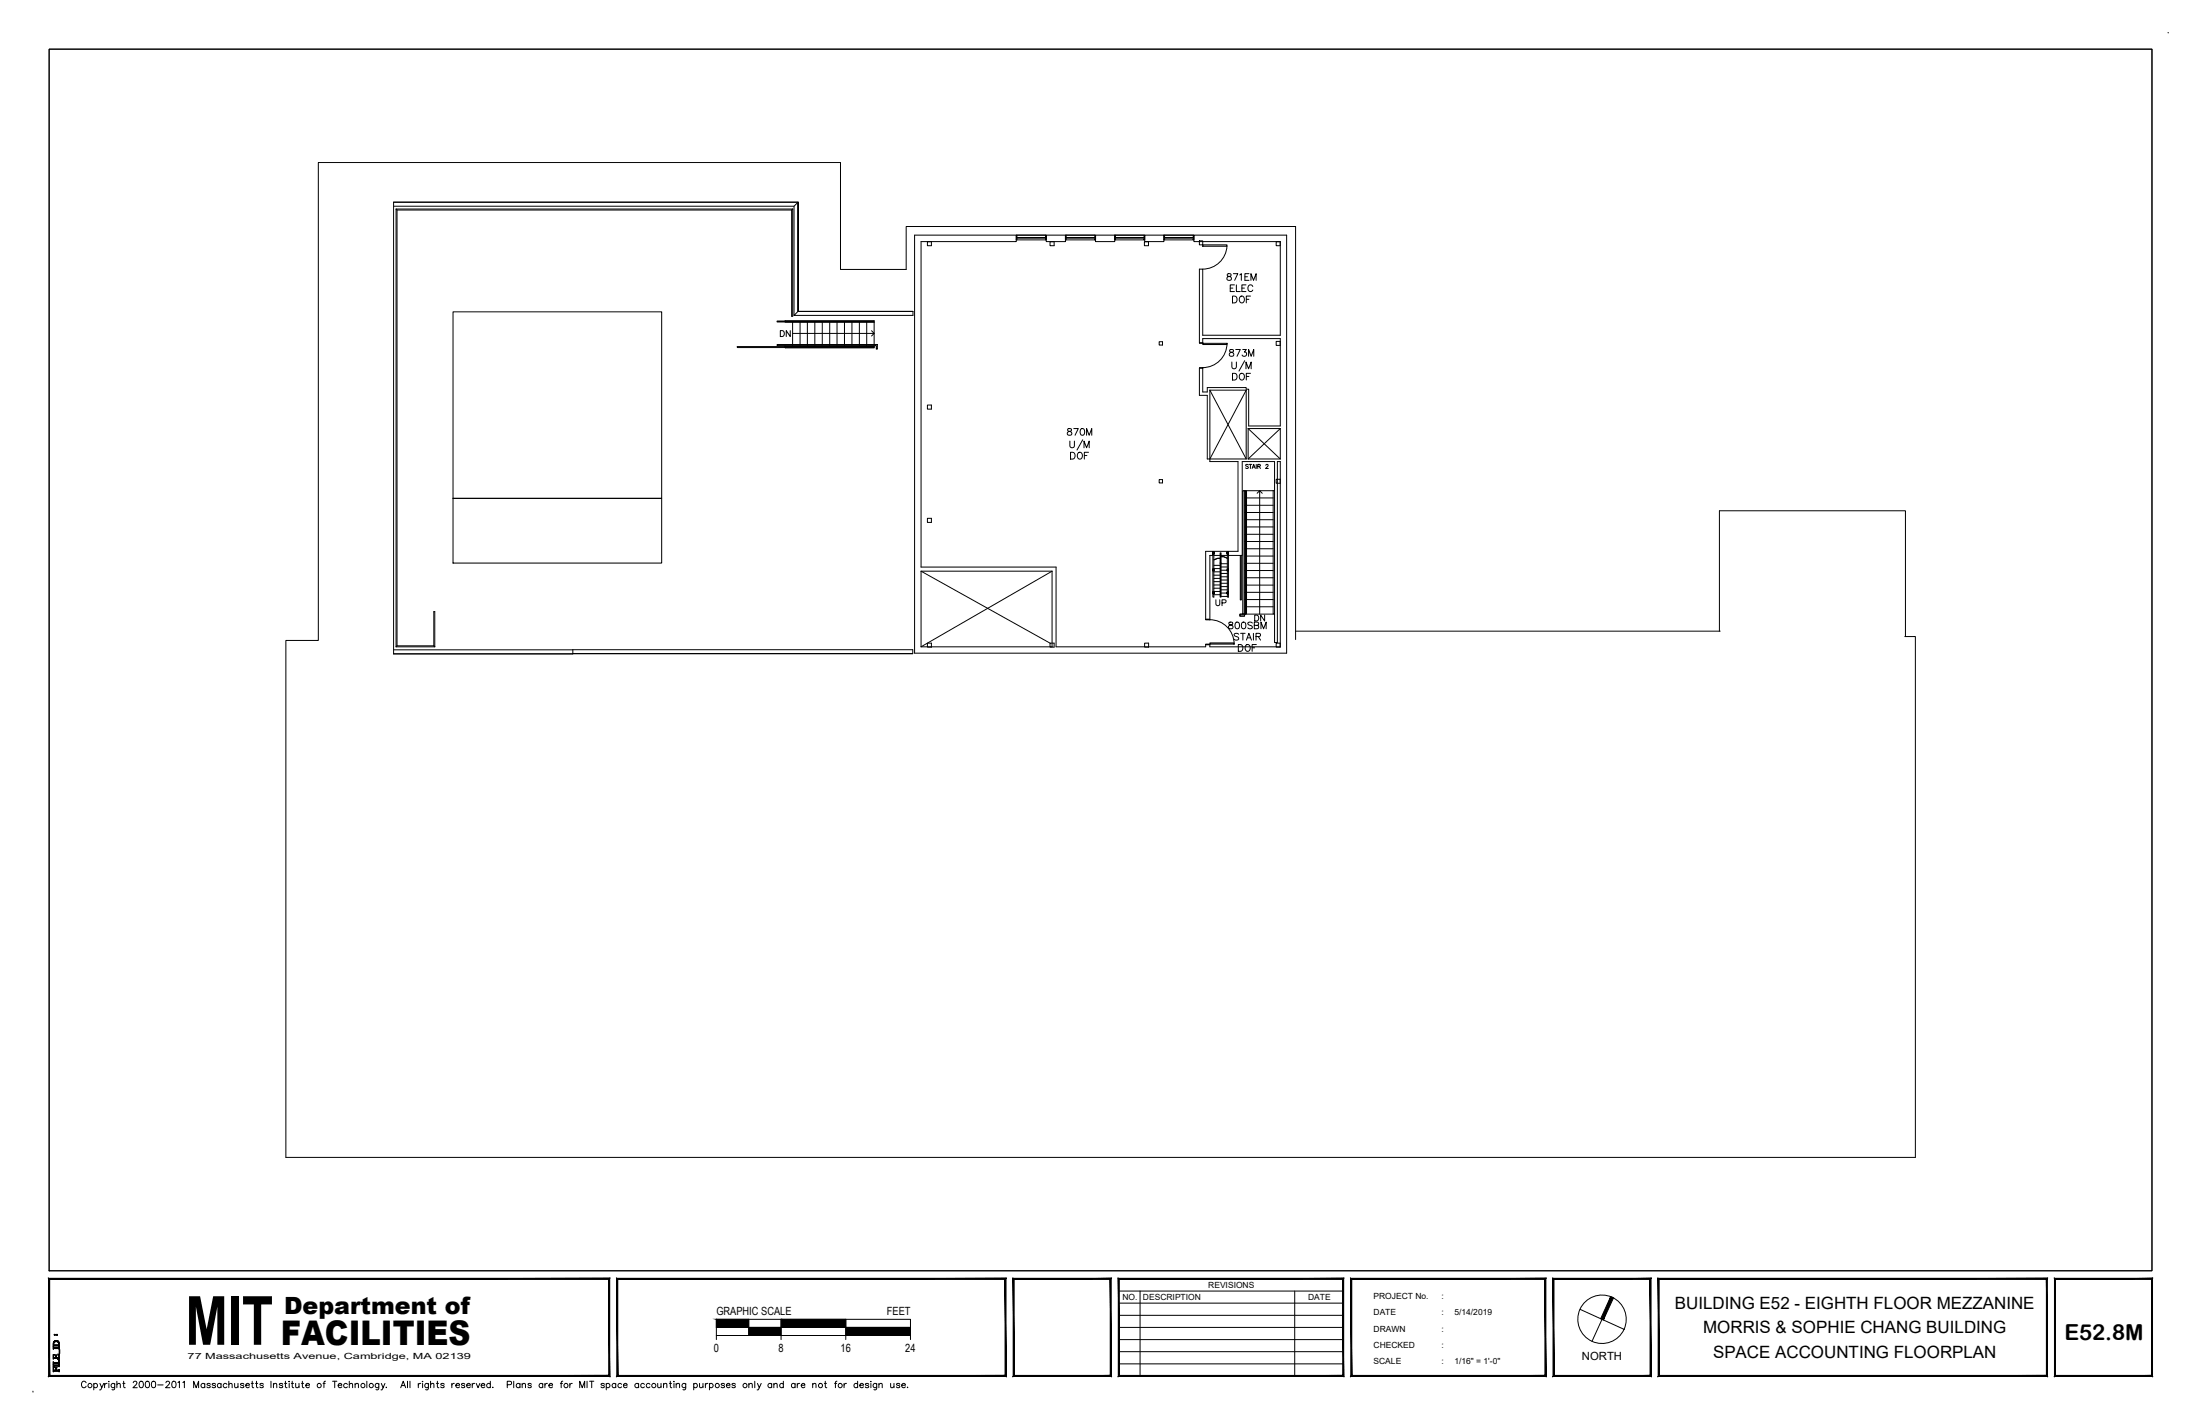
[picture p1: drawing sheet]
<svg xmlns="http://www.w3.org/2000/svg" width="432mm" height="279mm" viewBox="0 0 432 279" stroke-linecap="round" stroke-linejoin="round" font-family="sans-serif">
<g fill="none" stroke="#000" stroke-width=".2">
<path d="M9.6 9.6h412.8v239.7h-412.8zM425.5 6.5h.1M77.3 39.7h79.3M156.6 39.7v21.4zM77.3 40.5h78.5M77.7 41l.2 .2M77.7 41h77.9M77.7 41v85.9M77.9 41.2h77.5M77.9 41.2v85.5M155.6 41l-.2 .2M155.6 41v21.1h-.2v-20.9"/>
<path d="M182 47.4h.8v.8h-.8zM199.5 46.1h.1v1h-.1zM199.5 46.6h5.8M199.6 47.1h5.8v-1h-.2v1M199.6 46.1h5.6M205.2 46.7h-5.6h5.6M205.4 46.1h3.7v1.3h-3.7zM206.1 47.4h.8v.8h-.8zM209.1 46.1h.2v1h-.2zM209.2 46.6h5.8M209.3 47.1h5.7v-1h-.1v1M209.3 46.1h5.6"/>
<path d="M214.9 46.7h-5.6h5.6M215 46.1h3.8v1.3h-3.8zM218.8 46.1h.1v1h-.1zM218.8 46.6h5.8M218.9 47.1h5.8v-1h-.1v1M218.9 46.1h5.7M224.6 46.7h-5.7h5.7M224.6 47.4h.8v.8h-.8zM224.7 46.1h3.7v1.3h-3.7zM228.4 46.1h.2v1h-.2zM228.5 46.6h5.8M228.6 47.1h5.7v-1h-.1v1"/>
<path d="M228.6 46.1h5.6M234.2 46.7h-5.6h5.6M235.4 47.3h.7v.7h-.7zM236.1 48h4.7v.3h-4.7zM240.8 48.3a4.8 4.8 0 0 1-4.7 4.5M240.9 53.8v.3l.6 .2 .2 .3a.44 .44 0 0 1-.4 .4 .44 .44 0 0 1-.5-.4l.2-.3 .6-.3v-.2zM241.5 56.5h.5M241.9 58.1h.5a.71 .71 0 0 1 .4 .7 .71 .71 0 0 1-.4 .6h-.5zM242.1 53.7h.8l-.6 1.3M242.3 55.9h-.8v1.3h.8M242.7 55.9v1.3h.7M243.3 53.9l.3-.2v1.3"/>
<path d="M243.4 58.3l.1-.1a.62 .62 0 0 1 .8 .6 .62 .62 0 0 1-.8 .6l-.3-.5zM243.7 56.5h.5M244.3 54.3h.5M244.6 55.9h-.9v1.3h.9M244.6 58.7h.5M245.1 53.7h-.8v1.3h.8M245.4 58.1h-.8v1.3M245.5 55v-1.3l.5 1.3 .5-1.3v1.3M245.9 56.2a.49 .49 0 0 0-.6-.3 .49 .49 0 0 0-.4 .5v.3a.49 .49 0 0 0 .4 .5 .49 .49 0 0 0 .6-.3M251.3 47.4h-.8v.8h.8M88.9 61.2h41v36.6h-41zM152.5 67.6h19.7v.9h-.2v-.7h-19.5z"/>
<path d="M152.5 63h19.1v.2h-19.1zM154.1 68h-9.4v.2h9.4M154.1 68h17.5v.2h-17.5zM154.1 62.9l17.5 .1M154.1 63.2h17.5v4.4M154.1 68h17.5M155.6 65.4h16M155.8 61.9v-21.4l.8-.8h-79.3v88.6h35.1M156.6 61.1l-.8 .8h23.4v-.8h-22.6h22.6M158.5 63.2v4.4M158.5 67.8v.2M159.9 63.2v4.4"/>
<path d="M159.9 67.8v.2M161.4 63.2v4.4M161.4 67.8v.2M162.8 63.2v4.4M162.8 67.8v.2M164.3 63.2v4.4M164.3 67.8v.2M165.7 63.2v4.4M165.7 67.8v.2M167.2 63.2v4.4M167.2 67.8v.2M168.7 63.2v4.4"/>
<path d="M168.7 67.8v.2M170.1 63.2v4.4M170.1 67.8v.2M171.1 64.9l.5 .5-.5 .5M171.6 67.8v.2M171.6 68.2h-17.5M182 79.5h.8v.8h-.8zM227.5 67h.7v.7h-.7zM235.4 67.4h.7v-.2v.2M236.1 67.4h4.7v.2h-4.7zM237.5 76.6v14h5.5v17.6h-6.4v13.3M237.5 76.6h7.1"/>
<path d="M237.5 76.6l7.1 13.5M240.8 67.4a4.8 4.8 0 0 1-5.4 4.7M241.4 68.6v.4l.6 .2 .2 .3a.44 .44 0 0 1-.5 .4 .44 .44 0 0 1-.4-.4l.2-.3 .6-.3-.1-.3zM241.8 71v1l.4 .4 .4-.2 .1-1.2M241.9 73.3h.5a.7 .7 0 0 1 .4 .6 .7 .7 0 0 1-.4 .7h-.5zM242.5 68.6h.9l-.6 1.3M243.4 73.4l.1-.1a.61 .61 0 0 1 .8 .6 .61 .61 0 0 1-.8 .6l-.3-.4zM243.9 68.6h.7l-.4 .5a.44 .44 0 0 1 .4 .7 .44 .44 0 0 1-.8-.1M244.3 70.8l-1.1 2M244.6 72.4v-1.4l.5 1.4 .5-1.4v1.4M244.6 76.6v13.5M244.6 76.6l-7.1 13.5"/>
<path d="M244.6 73.9h.5M245.1 69.9v-1.3l.5 1.3 .5-1.3v1.3M245.4 73.3h-.8v1.3M251.3 67h-.8v.8h.8M88.9 97.8h41v12.7h-41zM209.6 84.2v.3l.6 .2 .2 .3a.44 .44 0 0 1-.5 .4 .44 .44 0 0 1-.4-.4l.2-.3 .6-.3-.1-.2zM210 86.5v1l.4 .4 .4-.2 .1-1.2M210.1 88.7h.5a.71 .71 0 0 1 .4 .7 .71 .71 0 0 1-.4 .7h-.5zM210.7 84.1h.9l-.6 1.3M211.7 88.8a.62 .62 0 0 1 .8 .6 .62 .62 0 0 1-.8 .6l-.3-.4 .1-.5zM212.2 84.2a.43 .43 0 0 1 .6 .1l.1 .4a.56 .56 0 0 1-.5 .7 .83 .83 0 0 1-.2-1.2zM212.5 86.3l-1.1 2"/>
<path d="M212.8 87.9v-1.4l.5 1.4 .5-1.4v1.4M212.8 89.4h.5M213.3 85.4v-1.3l.5 1.3 .5-1.3v1.3M213.6 88.7h-.8v1.4M227.5 94.1h.7v.7h-.7zM243.9 96.3h.3v24.2h-.3zM244.2 96.3h.3M244.3 96.3v24.2M244.3 99.1h.2M244.3 97.7h.2M244.5 96.3h.2v24.2h-.2zM244.6 90.1h-7.6v-12.5h-1.6v-5.3h.7v-.2v4.8h.9v-.9h7.6v.4h.5v7.2h6.2v-17.2h-15.2v.8h-.7v-14.4h.7v13h15.2v-18.4h-17v-1.3h18.2v82.1h-73v-82.1h20v1.3h-18.7v63.9h26.5v15.6h29.3v-.4"/>
<path d="M244.7 96.3h5.5M244.7 99.1h5.2M244.7 97.7h5.2M245 84.1h6.3M245 90.1h6.3M245 84.1v6M245 84.1l6.3 6M245 91.2h-.4l-.1 .2 .4 .2 .1 .2-.2 .1-.3-.1M245.2 91.1h.5M245.4 91.1v.8M245.8 91.9l.3-.8 .3 .8M245.9 91.6h.3"/>
<path d="M246.6 91.1v.8M246.7 96.8l.5-.5 .5 .5M246.9 91.5h.4l.1-.2-.5-.2v.8M247.1 91.5l.3 .4M247.2 96.3v24.2M248.4 91.3l.2-.2 .3 .2-.5 .6h.5M249.9 96.3v24.2h.3M251.3 94h-.8v.8h.8M251.3 84.1v6M251.3 84.1l-6.3 6M180.8 112.1v14.8M180.8 112.1h25.7"/>
<path d="M180.8 112.1l25.3 14.1M182 101.7h.8v.8h-.8zM206.5 112.1v14.8h-25.7M206.5 112.1l-25.7 14.8M238.1 108.5v3.3M238.1 111.8h.1M238.1 111.8v.1M238.1 111.9h.1M238.1 112h.1M238.1 108.5h.1M238.1 108.6h.1M238.1 108.7h.1"/>
<path d="M238.1 109h-.6v12.5M238.1 111.9v4.5M238.2 112v4.4M238.2 112h.1M238.2 111.9v.1M238.2 111.9h.1M238.2 111.8v.1M238.2 111.8h.1M238.2 108.7v3.1M238.2 108.7h.1M238.2 108.6h.1M238.2 108.5h.1"/>
<path d="M238.2 110.9h1.3M238.2 111.6h1.3M238.2 112.2h1.3M238.2 112.9h1.3M238.2 113.5h1.3M238.2 114.1h1.3M238.2 114.8h1.3M238.2 108.5v.2M238.2 109h1.3M239.5 109.5h-.5l-.8 .3M239.5 109.6h-.5l-.8 .3M239.5 110.5h.2v6.7h-.2v-8.7h.2v2"/>
<path d="M239.7 110.6h1.2M239.7 111.2h1.2M239.7 111.9h1.2M239.7 112.5h1.2M239.7 113.2h1.2M239.7 113.8h1.2M239.7 114.4h1.2M239.7 115.1h1.2M239.7 109h1.2M240.9 109.5l-.7-.3h-.5h.4l.8 .4M240.9 108.5v3.3M240.9 111.8h.1"/>
<path d="M240.9 111.8v.1M240.9 111.9h.1M240.9 112h.1M240.9 108.5h.1M240.9 108.6h.1M240.9 108.7h.1M240.9 111.9v4.5M241.1 112v4.4M241.1 112h.1M241.1 111.9v.1M241.1 111.9h.1M241.1 111.8v.1"/>
<path d="M241.1 111.8h.1M241.1 108.7v3.1M241.1 108.7h.1M241.1 108.6h.1M241.1 108.5h.1M241.1 109h2.7v-18.4h6.4v35.5h.5v-35.5h.6v36.4h-.8v-.8h.8M241.1 108.5v.2M243.4 109v8.7h.2v-8.7M244.3 117.6h.2M244.3 116.2h.2M244.3 114.8h.2M244.3 113.4h.2"/>
<path d="M244.3 111.9h.2M244.3 110.5h.2M244.3 109.1h.2M244.3 107.7h.2M244.3 106.2h.2M244.3 104.8h.2M244.3 103.4h.2M244.3 102h.2M244.3 100.6h.2M244.7 117.6h5.2M244.7 116.2h5.2M244.7 114.8h5.2"/>
<path d="M244.7 113.4h5.2M244.7 111.9h5.2M244.7 110.5h5.2M244.7 109.1h5.2M244.7 107.7h5.2M244.7 106.2h5.2M244.7 104.8h5.2M244.7 103.4h5.2M244.7 102h5.2M244.7 100.6h5.2M77.3 127.5h101.8v.8h-66.7M77.7 126.9h7.6"/>
<path d="M77.9 126.7l-.2 .2M77.9 126.7h7.2M85.1 126.7l.2 .2M85.1 126.7v-6.7h.2v6.9M112.4 127.5v.8M179.1 128.2l-101.8 .1M182 126.2h.8v.8h-.8zM206.1 126.2h.8v.8h-.8zM224.7 126.2h.7v.8h-.7zM236.6 126.4h.9v.1h-.9zM236.6 121.5h.9v.1h-.9zM237.5 121.6a4.8 4.8 0 0 1 4.7 4.8"/>
<path d="M237.5 126.1h4.7v.3h-4.7zM237.5 126.5v.4h13.8M241.3 122.1v.4l.5 .2 .2 .3a.44 .44 0 0 1-.4 .4 .44 .44 0 0 1-.5-.4l.2-.3 .6-.3v-.3zM242.6 122.1a.43 .43 0 0 1 .6 .2l.1 .3a.56 .56 0 0 1-.5 .8 .83 .83 0 0 1-.2-1.3zM243 126.5h.5a.71 .71 0 0 1 .5 .6 .71 .71 0 0 1-.5 .7h-.5zM243.1 124.5l-.3-.2-.6 .2 .2 .3 .6 .2 .1 .2v.2l-.3 .2-.6-.2M243.4 120.5h.9v.4h-.9zM243.5 124.3h.9M243.8 122.1a.43 .43 0 0 1 .7 .2v.3a.56 .56 0 0 1-.5 .8 .83 .83 0 0 1-.2-1.3zM243.9 120.5h-.6v.4h1v-.4M243.9 124.3v1.3M244.5 126.7l.1-.2a.62 .62 0 0 1 .8 .6 .62 .62 0 0 1-.8 .6l-.2-.4z"/>
<path d="M244.6 125.6l.5-1.3 .5 1.3M244.8 125.2h.6M245.8 127.1h.5M246 124.3v1.3M246.5 124.9l.8-.1 .1-.2-.1-.2-.8-.1v1.3M246.6 126.5h-.8v1.3M247 124.9l.4 .7M254.3 123.8h83.3M337.5 123.8v-23.6h36.5v24.7M373.9 124.9h2v102.2h-319.8v-101.4h6.4v-93.8h102.5v21h12.9v-8.5h76.4v81.1M140.6 258.9h38.1v3.1h-38.1zM147 258.9v3.1"/>
<path d="M153.3 258.9v3.9M166 258.9v3.9M219.7 253.3h43.9M219.7 255.7h43.9M219.7 258.1h43.9M223.8 253.3v16.7M254.1 253.3v16.7M310.1 256.9l8.7 3.9M316.4 254.5l-3.9 8.7M6.5 273.1h.1M10.4 268.2v1l.1-.2 1.1 .1M10.4 268.2h.3l-.2 .2v.4"/>
<path d="M10.4 267.7v.5l.1-.1M10.4 265.8h.3l-.2 .1v.5h.5M10.4 265.8v.9l.1-.2h1M10.4 264.3v.4l.1-.1M10.4 267.7h.1M10.4 264.3h.1M10.5 268.2v.9M10.5 267.7v.1h1.1M10.5 267.8v.3M10.5 267.2v.4M10.5 265.8v.8M10.5 264.3v.1h1"/>
<path d="M10.5 264.3v.4M10.5 263.5v.6M10.5 267.3v.2M10.5 264.4v.2M10.5 264.6h1M10.5 267.9h1.1M10.5 264.5h1.1M10.5 268.4v-.2v.8M10.5 268.9h1M10.5 268.9h1.1zM10.5 268.8h.5M10.5 267.5h1z"/>
<path d="M10.5 267.5h1M10.5 267.4h1M10.5 266.5h1zM10.5 266.4h1zM10.5 266v-.2v.7M10.5 263.4v.7M10.5 267.5h.1M10.5 266.4h1M10.5 268.2v.1zM10.5 263.3v.3M10.5 263.9v.2M10.5 263.9h1"/>
<path d="M10.6 267.9l-.1 .1M10.6 268h.9M10.6 267.3l-.1 .2M10.6 264h.9zM10.6 264h.9M10.6 263.9h.9M10.6 263.3v.2M10.6 263.5l-.1 .4M10.6 265.8l-.1 .1M10.6 264.4h.9M10.6 264.6h-.1M10.6 268.2h.1"/>
<path d="M10.6 265.8h.1M10.6 263.2v.3M10.6 263.2l-.2 1 .2-.1h1M10.6 263.4v-.2h.9v.2M10.6 263.3h.1M10.6 263.2h.3M10.6 263.4v.1M10.6 263.3h.2M10.6 263.2h.8M10.6 261.9h.2M10.7 263.3l-.1 .1M10.7 263.2h.7"/>
<path d="M10.7 261.9h.1M10.7 261.8h.1zM10.7 262h.1zM10.7 263.1l-.1 .1M10.7 263.1h.7M10.7 265.8h-.1M10.7 263.3a.52 .52 0 0 1 .7 0 .52 .52 0 0 1 .1 .6M10.7 263.3h.1M10.8 263.1h.5M10.9 263.1h.4M10.9 268.4h.2M10.9 265.9h.2"/>
<path d="M10.9 263h.3M10.9 263l.4 .1M10.9 263l-.2 .1M10.9 268.4h-.1h.4l-.2 .1v.3M10.9 268.4l.1 .4M10.9 265.9l.1 .5M10.9 265.9h-.1h.4l-.2 .1v.4M11 268.4h.1M11 265.9h.1M11 266h.1M11 268.5v.3M11 266v.4"/>
<path d="M11 268.8h.5l.1-.1v.5v-.1M11 266.4l.5-.1v-.5l-.2-.1 .3 .1v.9l-.1-.2M11.1 261.9h.2M11.1 262h.2h-.2M11.1 261.8h.1h-.1M11.2 263.2h.3l-.2 .1M11.3 263.1h.1M11.3 263.3h.2h-.1M11.3 263.1h-.6h.7M11.3 266.7l.2 .1M11.4 263.1l.2 .4v.7v-.1M11.4 265.7l.1 .1v.1"/>
<path d="M11.4 266.8h.1M11.5 267.3v-.4l-.2-.2 .3 .1v.8M11.5 267.3h-1l-.1-.1v.4M11.5 263.3h-.1M11.5 266.8h.1M11.5 265.8h.1M11.5 268l-1 .1M11.5 267.5h-.9l-.2 .1M11.5 267.5l.1 .1M11.5 266.8v.1M11.5 264.6h-1M11.5 263.2v.3"/>
<path d="M11.5 267.3h.1M11.5 266.9v-.1v.7M11.5 267.3v.2M11.5 266.3v.2zM11.5 263.3v.2M11.5 268h.1M11.5 266.3v.2M11.5 263.8v.3v-.2M11.5 263.3v.3M11.6 269h-1.1h1.1M11.6 268.8v.2M11.6 267.8v.2"/>
<path d="M11.6 267.5v-.7v.8M11.6 266.5v-.7v.8M11.6 264.4v-.1v.4l-.1-.1M11.6 264.4h-.1M11.6 264.4v.2M11.6 267.8l-.1 .1M11.6 263.4v.7M11.6 268.8v.3M11.6 267.7v.5l-.1-.2M11.6 267.7v.1M11.6 267.8v.3M11.6 264.3v.4"/>
<path d="M11.6 263.5v.6M11.6 264.8l.1 .8zM11.7 264.8v.8zM16.9 271.3a.47 .47 0 0 0-.5-.3 .47 .47 0 0 0-.4 .5 .53 .53 0 0 0 .2 .7 .53 .53 0 0 0 .6-.1l.1-.1M18.4 271.6a.4 .4 0 0 1 .6 0 .4 .4 0 0 1 0 .6 .4 .4 0 0 1-.6-.1M18.4 271.4v1.3M19.6 271.4l.4 .9 .4-.9M20 272.3l-.2 .3-.2 .1M20.5 271.4v.9M21 271.4l-.3 .1-.2 .3M21.4 271v.1zM21.4 271.4v.9"/>
<path d="M22.5 271.4v1.2l-.2 .1-.3-.1M22.5 271.6a.4 .4 0 0 0-.6 0 .4 .4 0 0 0 0 .6 .4 .4 0 0 0 .6-.1M22.9 271.7l.4-.3 .3 .1v.8M22.9 271v1.3M24.1 271.4h.4M24.3 271v1v.2l.3 .1M26.2 271.3l.1-.2 .3-.1 .3 .4-.8 .9h.8M27.5 271.1a.39 .39 0 0 1 .6 .2v.3a.57 .57 0 0 1-.3 .7h-.1a.8 .8 0 0 1-.2-1.2zM28.7 271.1a.39 .39 0 0 1 .6 .2l.1 .3a.57 .57 0 0 1-.4 .7h-.1a.8 .8 0 0 1-.2-1.2zM29.9 271.1a.41 .41 0 0 1 .6 .2v.7l-.4 .3a.79 .79 0 0 1-.2-1.2zM30.9 271.7h1.1M32.6 271.3l.1-.2 .4-.1 .2 .4-.8 .9h.9"/>
<path d="M33.9 271.1a.39 .39 0 0 1 .6 .2l.1 .3a.57 .57 0 0 1-.4 .7h-.1a.8 .8 0 0 1-.2-1.2zM34.9 271.3l.3-.3v1.3M35.9 271.3l.3-.3v1.3M38 272.3v-1.3l.5 1.3 .5-1.3v1.3M40.2 271.6a.41 .41 0 0 0-.6 0 .41 .41 0 0 0 0 .6 .41 .41 0 0 0 .6-.1M40.2 271.4v.9M41.3 271.6l-.3-.2-.3 .1v.2l.5 .2 .1 .2-.3 .2-.4-.2M42.3 271.6l-.2-.2-.4 .1v.2l.5 .2 .1 .2-.2 .2-.5-.2M43.4 271.6a.4 .4 0 0 0-.6 0 .4 .4 0 0 0 0 .6 .4 .4 0 0 0 .6-.1M43.4 271.4v.9M44.5 271.6a.4 .4 0 0 0-.6 0 .4 .4 0 0 0 0 .6 .4 .4 0 0 0 .6-.1M44.9 271.7l.3-.3 .3 .1 .1 .8"/>
<path d="M44.9 271v1.3M46.1 271.4v.8l.3 .1 .3-.3M46.7 271.4v.9M47.9 271.6l-.3-.2-.3 .1v.2l.5 .2 .1 .2-.3 .2-.4-.2M48.2 271.8h.8a.41 .41 0 0 0-.7-.3 .41 .41 0 0 0 .1 .7l.3 .1 .3-.2M49.3 271.4h.4M49.5 271v1l.3 .3M50.2 271.4h.4M50.3 271v1l.3 .3M51.7 271.6l-.3-.2-.3 .1v.2l.5 .2 .1 .2-.3 .2-.4-.2M53.2 271v1.3M53.7 271.7l.3-.3 .3 .1v.8"/>
<path d="M53.7 271.4v.9M55.5 271.6l-.3-.2-.3 .1v.2l.5 .2 .1 .2-.3 .2-.4-.2M55.9 271.4h.4M56 271v1l.1 .2 .2 .1M56.8 271v.1zM56.8 271.4v.9M57.2 271.4h.4M57.4 271v1l.3 .3M58 271.4l.1 .8 .3 .1 .3-.3M58.7 271.4v.9M59.2 271.4h.4M59.3 271v1l.1 .2 .3 .1"/>
<path d="M60 271.8h.7a.41 .41 0 0 0-.6-.3 .41 .41 0 0 0 .1 .7l.3 .1 .2-.2M63.4 271.4h.4M63.9 271l-.3 .1v.2v1M65.3 271h.8M65.7 271v1.3M66.4 271.8h.7a.41 .41 0 0 0-.7-.3 .41 .41 0 0 0 .1 .7l.4 .1 .2-.2M68.2 271.6a.41 .41 0 0 0-.6 0 .41 .41 0 0 0 0 .6 .41 .41 0 0 0 .6-.1M68.6 271.7l.2-.3 .3 .1 .1 .8M68.6 271v1.3M69.7 271.7l.3-.3 .3 .1 .1 .8M69.7 271.4v.9M72 271v1.3"/>
<path d="M74.4 271.4l-.1 1.2-.2 .1-.3-.1M74.4 271.6a.4 .4 0 0 0-.6 0 .4 .4 0 0 0 0 .6 .4 .4 0 0 0 .6-.1M74.8 271.4l.4 .9 .4-.9M75.2 272.3l-.2 .4h-.2M75.8 272.2h.1M78.6 272.3l.5-1.3 .5 1.3M78.8 271.9h.6M80 271v1.3M80.5 271v1.3M82.1 271.4v.9M82.6 271.4l-.3 .1-.2 .3M82.9 271v.1z"/>
<path d="M82.9 271.4v.9M84.1 271.4l-.1 1.2-.1 .1-.4-.1M84.1 271.6a.4 .4 0 0 0-.6 0 .4 .4 0 0 0 0 .6 .4 .4 0 0 0 .6-.1M84.5 271.7l.3-.3 .3 .1 .1 .8M84.5 271v1.3M85.7 271.4h.4M85.8 271v1l.3 .3M87.2 271.6l-.3-.2-.3 .1v.2l.5 .2 .1 .2-.3 .2-.4-.2M88.7 271.4v.9M89.2 271.4l-.3 .1-.2 .3M89.5 271.8h.7a.4 .4 0 0 0-.5-.3 .4 .4 0 0 0-.2 .6 .4 .4 0 0 0 .6 .1l.1-.1M91.2 271.6l-.2-.2-.4 .1v.2l.6 .2v.2l-.2 .2-.4-.2"/>
<path d="M91.6 271.8h.7a.4 .4 0 0 0-.5-.3 .4 .4 0 0 0-.2 .6 .4 .4 0 0 0 .6 .1l.1-.1M92.7 271.4v.9M93.2 271.4l-.3 .1-.2 .3M93.5 271.4l.3 .9 .4-.9M94.4 271.8h.8a.41 .41 0 0 0-.5-.3 .41 .41 0 0 0-.3 .4 .41 .41 0 0 0 .3 .4l.5-.2M96.2 271.6a.4 .4 0 0 0-.6 0 .4 .4 0 0 0 0 .6 .4 .4 0 0 0 .6-.1M96.2 271v1.3M96.7 272.2h.1M99.6 271.7l.7-.1 .1-.5-.8-.1v1.3M100.8 271v1.3M102.1 271.6a.41 .41 0 0 0-.7 0 .41 .41 0 0 0 0 .6 .41 .41 0 0 0 .7-.1M102.1 271.4v.9"/>
<path d="M102.5 271.7l.3-.3 .3 .1v.8M102.5 271.4v.9M104.3 271.6l-.3-.2-.3 .1v.2l.5 .2 .1 .2-.3 .2-.4-.2M106.5 271.6a.4 .4 0 0 0-.6 0 .4 .4 0 0 0 0 .6 .4 .4 0 0 0 .6-.1M106.5 271.4v.9M106.9 271.4v.9M107.4 271.4l-.3 .1-.2 .3M107.7 271.8h.8a.4 .4 0 0 0-.5-.3 .4 .4 0 0 0-.3 .4 .4 .4 0 0 0 .3 .4l.5-.2M110 271.4h.4M110.5 271l-.3 .1-.1 .2v1M111.8 271.4v.9M112.3 271.4l-.3 .1-.2 .3"/>
<path d="M113.8 272.3v-1.3l.5 1.3 .5-1.3v1.3M115.2 271v1.3M115.7 271h.9M116.1 271v1.3M118.6 271.6l-.2-.2-.4 .1v.2l.6 .2v.2l-.2 .2-.4-.2M119 271.6a.4 .4 0 0 1 .6 0 .4 .4 0 0 1 0 .6 .4 .4 0 0 1-.6-.1M119 271.4v1.3M120.9 271.6a.4 .4 0 0 0-.6 0 .4 .4 0 0 0 0 .6 .4 .4 0 0 0 .6-.1M120.9 271.4v.9M122 271.6a.4 .4 0 0 0-.6 0 .4 .4 0 0 0 0 .6 .4 .4 0 0 0 .6-.1M122.4 271.8h.7a.41 .41 0 0 0-.4-.3 .41 .41 0 0 0-.4 .4 .41 .41 0 0 0 .4 .4l.4-.2M125.3 271.6a.41 .41 0 0 0-.6 0 .41 .41 0 0 0 0 .6 .41 .41 0 0 0 .6-.1"/>
<path d="M125.3 271.4v.9M126.5 271.6a.4 .4 0 0 0-.6 0 .4 .4 0 0 0 0 .6 .4 .4 0 0 0 .6-.1M127.6 271.6a.4 .4 0 0 0-.6 0 .4 .4 0 0 0 0 .6 .4 .4 0 0 0 .6-.1M129.1 271.4l.1 .8 .2 .1 .3-.3M129.7 271.4v.9M130.2 271.7l.3-.3 .3 .1 .1 .8M130.2 271.4v.9M131.4 271.4h.4M131.6 271v1l.3 .3M132.3 271v.1zM132.3 271.4v.9M132.7 271.7l.3-.3 .3 .1 .1 .8"/>
<path d="M132.7 271.4v.9M134.6 271.4l-.1 1.2-.2 .1-.3-.1M134.6 271.6a.41 .41 0 0 0-.6 0 .41 .41 0 0 0 0 .6 .41 .41 0 0 0 .6-.1M136.2 271.6a.4 .4 0 0 1 .6 0 .4 .4 0 0 1 0 .6 .4 .4 0 0 1-.6-.1M136.2 271.4v1.3M137.3 271.4l.1 .8 .3 .1 .3-.3M138 271.4v.9M138.4 271.4v.9M138.9 271.4l-.3 .1-.2 .3M139.2 271.6a.4 .4 0 0 1 .6 0 .4 .4 0 0 1 0 .6 .4 .4 0 0 1-.6-.1M139.2 271.4v1.3M140.6 260.4h38.1"/>
<path d="M140.6 262v.8M142.2 271.6l-.2-.2-.4 .1v.2l.5 .2 .1 .2-.2 .2-.5-.2M142.6 271.8h.7a.41 .41 0 0 0-.7-.3 .41 .41 0 0 0 .1 .7l.4 .1 .2-.2M144.3 271.6l-.2-.2-.4 .1v.2l.6 .2v.2l-.2 .2-.4-.2M147 271.7l.3-.3 .3 .1 .1 .8M147 271.4v.9M148.1 271v1.3M148.7 271.4l.3 .9 .4-.9M149 272.3l-.2 .4h-.2M151.5 271.6a.41 .41 0 0 0-.6 0 .41 .41 0 0 0 0 .6 .41 .41 0 0 0 .6-.1M151.5 271.4v.9M151.9 271.7l.3-.3 .3 .1v.8"/>
<path d="M151.9 271.4v.9M153.7 271.6a.4 .4 0 0 0-.5 0 .4 .4 0 0 0 0 .6 .4 .4 0 0 0 .5-.1M153.7 271v1.3M156.1 271.6a.4 .4 0 0 0-.6 0 .4 .4 0 0 0 0 .6 .4 .4 0 0 0 .6-.1M156.1 271.4v.9M156.5 271.4v.9M157 271.4l-.4 .1-.1 .3M157.3 271.8h.7a.4 .4 0 0 0-.5-.3 .4 .4 0 0 0-.3 .4 .4 .4 0 0 0 .4 .4l.4-.2M159.5 271.7l.3-.3 .3 .1 .1 .8M159.5 271.4v.9M161.8 271.4h.4M162 271v1l.3 .3"/>
<path d="M163.8 271.4h.4M164.3 271l-.3 .1v.2v1M165.7 271.4v.9M166.2 271.4l-.3 .1-.2 .3M168.3 271.6a.4 .4 0 0 0-.6 0 .4 .4 0 0 0 0 .6 .4 .4 0 0 0 .6-.1M168.3 271v1.3M168.8 271.8h.7a.41 .41 0 0 0-.7-.3 .41 .41 0 0 0 .1 .7l.3 .1 .3-.2M170.5 271.6l-.2-.2-.4 .1v.2l.5 .2 .1 .2-.2 .2-.5-.2M170.9 271v.1zM170.9 271.4v.9M172.1 271.4l-.1 1.2-.2 .1-.3-.1M172.1 271.6a.4 .4 0 0 0-.6 0 .4 .4 0 0 0 0 .6 .4 .4 0 0 0 .6-.1"/>
<path d="M172.5 271.7l.3-.3 .3 .1 .1 .8M172.5 271.4v.9M174.8 271.4l.1 .8 .3 .1 .3-.3M175.5 271.4v.9M176.6 271.6l-.2-.2-.4 .1v.2l.5 .2 .1 .2-.2 .2-.4-.2M177 271.8h.7a.4 .4 0 0 0-.5-.3 .4 .4 0 0 0-.2 .6 .4 .4 0 0 0 .6 .1l.1-.1M178.1 272.2h.1M178.7 262v.8M219.7 260.4h43.9M219.7 262.8h43.9M219.7 265.2h43.9M219.7 267.6h43.9"/>
<circle cx="314.4" cy="258.9" r="4.8"/>
<circle cx="11.2" cy="261.9" r=".1"/>
<circle cx="17.7" cy="271.8" r=".42"/>
<circle cx="62.6" cy="271.9" r=".43"/>
<circle cx="71.2" cy="271.9" r=".43"/>
<circle cx="72.9" cy="271.9" r=".43"/>
<circle cx="111.1" cy="271.8" r=".42"/>
<circle cx="128.3" cy="271.9" r=".43"/>
<circle cx="140.8" cy="271.8" r=".42"/>
<circle cx="146.2" cy="271.8" r=".42"/>
<circle cx="161" cy="271.8" r=".42"/>
<circle cx="164.9" cy="271.8" r=".42"/>
</g>
<g fill="#000" stroke="#000" stroke-width=".2">
<path d="M140.6 258.9l6.4 1.5v-1.5zM140.6 258.9l6.4 1.5h-6.4z"/>
<path d="M153.3 258.9l12.7 1.5v-1.5zM153.3 258.9l12.7 1.5h-12.7z"/>
<path d="M316.1 254.4l-1.9 4.3 .5 .3zM316.1 254.4l.6 .2-2 4.4z"/>
<path d="M9.5 270.1h110.2l-.2-.2zM9.8 269.9h109.7l-110 .2zM9.5 250.8v19.3l.3-.2zM9.5 250.8l.3 .2v18.9zM9.5 250.8l.3 .2 109.9-.2zM9.8 251l109.9-.2-.2 .2zM119.7 250.8l-.2 .2 .2 19.1zM119.5 251l.2 19.1-.2-.2z"/>
<path d="M147 260.4l6.3 1.6v-1.6zM147 260.4l6.3 1.6h-6.3z"/>
<path d="M166 260.4l12.7 1.6v-1.6zM166 260.4l12.7 1.6h-12.7z"/>
<path d="M121.1 270.1h76.4l-.2-.2zM121.3 269.9h76l-76.2 .2zM121.1 250.8v19.3l.2-.2zM121.1 250.8l.2 .2v18.9zM121.1 250.8l.2 .2 76.2-.2zM121.3 251l76.2-.2-.2 .2zM197.5 250.8l-.2 .2 .2 19.1zM197.3 251l.2 19.1-.2-.2z"/>
<path d="M199 269.9l-.1 .2 19-.2zM198.9 270.1l19-.2 .2 .2zM217.9 251v18.9l.2 .2zM218.1 250.8v19.3l-.2-19.1zM199 251h18.9l.2-.2zM198.9 250.8h19.2l-19.1 .2zM198.9 250.8l.1 19.1v-18.9zM198.9 250.8l.1 19.1-.1 .2z"/>
<path d="M219.7 269.9l-.2 .2 44-.2zM219.5 270.1l44-.2 .2 .2zM263.5 251v18.9l.2 .2zM263.7 250.8v19.3l-.2-19.1zM219.7 251h43.8l.2-.2zM219.5 250.8h44.2l-44 .2zM219.5 250.8l.2 19.1v-18.9zM219.5 250.8l.2 19.1-.2 .2z"/>
<path d="M265.3 269.9l-.2 .2 38.1-.2zM265.1 270.1l38.1-.2 .2 .2zM303.2 251v18.9l.2 .2zM303.4 250.8v19.3l-.2-19.1zM265.3 251h37.9l.2-.2zM265.1 250.8h38.3l-38.1 .2zM265.1 250.8l.2 19.1v-18.9zM265.1 250.8l.2 19.1-.2 .2z"/>
<path d="M305 269.9l-.2 .2 19.1-.2zM304.8 270.1l19.1-.2 .2 .2zM323.9 251v18.9l.2 .2zM324.1 250.8v19.3l-.2-19.1zM305 251h18.9l.2-.2zM304.8 250.8h19.3l-19.1 .2zM304.8 250.8l.2 19.1v-18.9zM304.8 250.8l.2 19.1-.2 .2z"/>
<path d="M325.5 270.1h76.3l-.1-.2zM325.6 269.9h76.1l-76.2 .2zM325.5 250.8v19.3l.1-.2zM325.5 250.8l.1 .2v18.9zM325.5 250.8l.1 .2 76.2-.2zM325.6 251l76.2-.2-.1 .2zM401.8 250.8l-.1 .2 .1 19.1zM401.7 251l.1 19.1-.1-.2z"/>
<path d="M403.4 269.9l-.2 .2 19.1-.2zM403.2 270.1l19.1-.2 .2 .2zM422.3 251v18.9l.2 .2zM422.5 250.8v19.3l-.2-19.1zM403.4 251h18.9l.2-.2zM403.2 250.8h19.3l-19.1 .2zM403.2 250.8l.2 19.1v-18.9zM403.2 250.8l.2 19.1-.2 .2z"/>
</g>
<text font-size="13.3" x="36.4" y="263.9">MIT</text>
<text font-size="6.7" x="55.1" y="263.9">FACILITIES</text>
<text font-size="4.7" x="55.8" y="257.7">Department of</text>
<text font-size="4.4" x="152.4" y="67.4">DN</text>
<text font-size="4.3" x="405.2" y="262.8">E52.8M</text>
<g font-size="4">
<text x="237.8" y="119.9">UP</text>
<text x="245.5" y="123.1">DN</text>
</g>
<g font-size="3.3">
<text x="328.7" y="256.9">BUILDING E52 - EIGHTH FLOOR MEZZANINE</text>
<text x="334.3" y="261.6">MORRIS &amp; SOPHIE CHANG BUILDING</text>
<text x="336.2" y="266.4">SPACE ACCOUNTING FLOORPLAN</text>
</g>
<g font-size="2.2">
<text x="140.6" y="258.1">GRAPHIC SCALE</text>
<text x="174.1" y="258.1">FEET</text>
<text x="140.1" y="265.2">0</text>
<text x="152.8" y="265.2">8</text>
<text x="165" y="265.2">16</text>
<text x="177.7" y="265.2">24</text>
<text x="310.5" y="266.8">NORTH</text>
</g>
<g font-size="1.7">
<text x="220.3" y="255.1">NO.</text>
<text x="224.3" y="255.1">DESCRIPTION</text>
<text x="237.1" y="252.7">REVISIONS</text>
<text x="256.8" y="255.1">DATE</text>
<text x="269.6" y="254.9">PROJECT No.</text>
<text x="282.9" y="254.9">:</text>
<text x="269.6" y="258.1">DATE</text>
<text x="269.6" y="261.3">DRAWN</text>
<text x="282.9" y="258.1">:</text>
<text x="282.9" y="261.3">:</text>
<text x="285.5" y="258.1">5/14/2019</text>
<text x="36.8" y="266.6">77 Massachusetts Avenue, Cambridge, MA 02139</text>
<text x="269.6" y="267.6">SCALE</text>
<text x="269.6" y="264.4">CHECKED</text>
<text x="282.9" y="267.6">:</text>
<text x="282.9" y="264.4">:</text>
<text x="285.5" y="267.6">1/16&quot; = 1'-0&quot;</text>
</g>
</svg>
